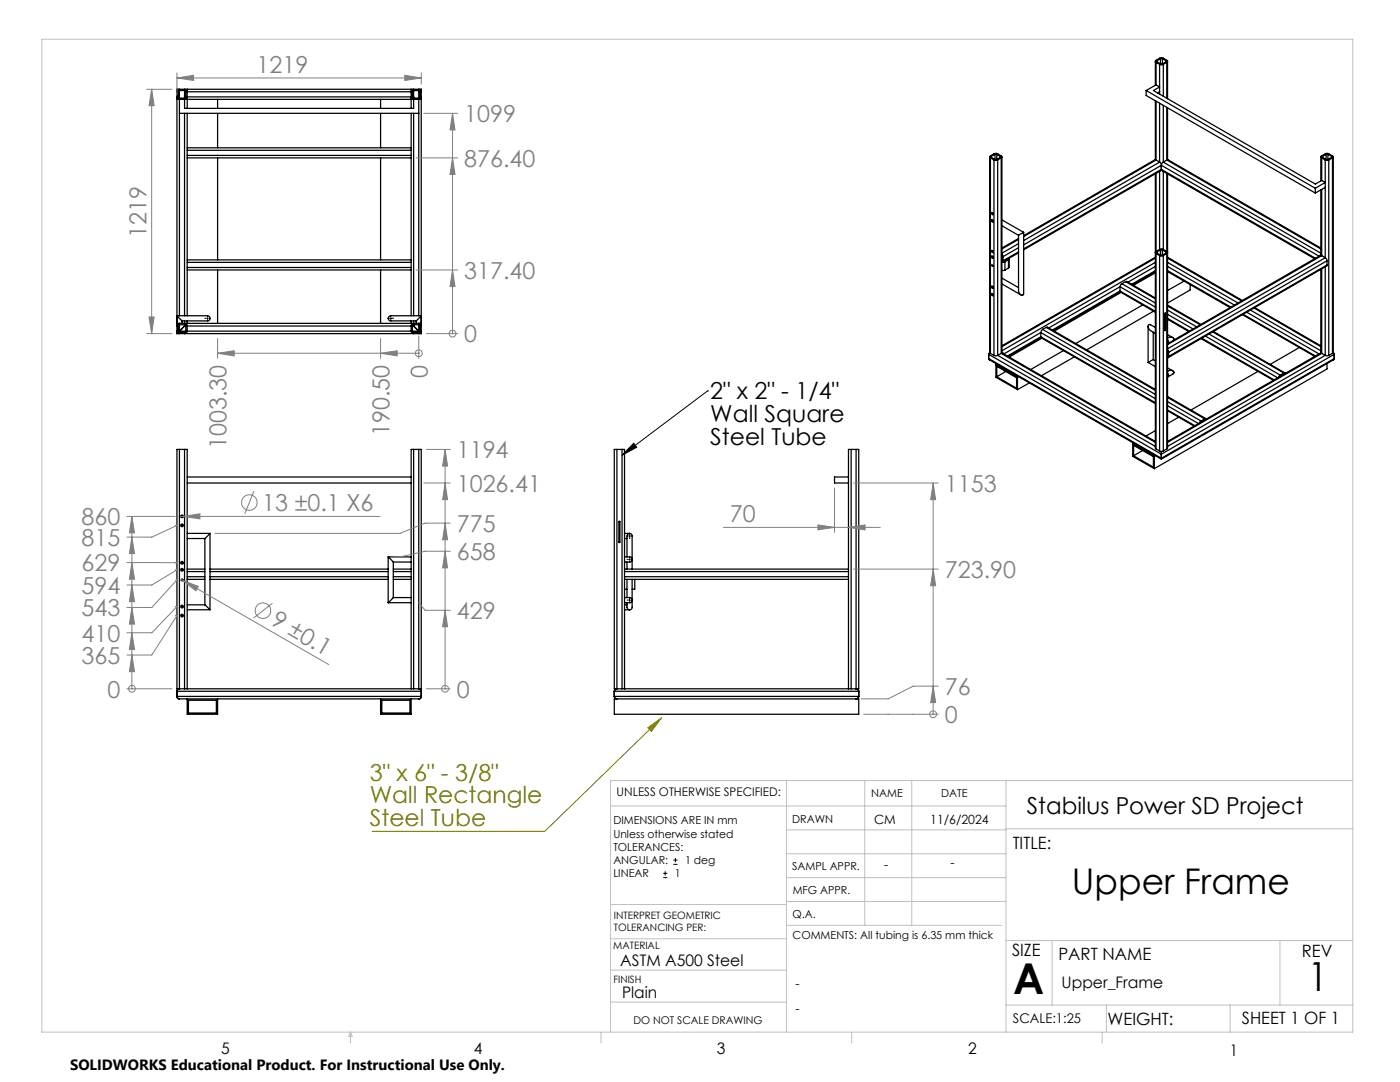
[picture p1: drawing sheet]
<svg xmlns="http://www.w3.org/2000/svg" width="279mm" height="216mm" viewBox="0 0 279 216" stroke-linecap="round" stroke-linejoin="round" font-family="sans-serif">
<g fill="none" stroke="#000" stroke-width=".25">
<path d="M35.3 17.8l.2 .2zM35.3 19.3l.2 .4 .3 .1M35.3 19.8h.5M35.3 17.8v48.8M35.3 17.8h48.8M35.6 18.1l.2 .2M35.8 17.8l-.3 .1-.2 .4M35.8 18.1l-.2 .2v1.1l.2 .2M35.8 18.1v1.5M35.8 19.8v43.2M35.8 19.8h1M35.8 19.6h1"/>
<path d="M35.8 18.1h1M36.8 17.8l.4 .1 .2 .4M36.8 18.1l.3 .2M36.8 19.8h.6M36.8 18.1v1.5M36.8 19.8v1.8h45.7v-1.8M36.8 18.3h.3M37.1 19.3h-.3l.2 .2M37.1 19.3l-.3 .3M37.1 18.3v1M37.2 19.7l.2 .1zM37.4 19.3l-.2 .4-.4 .1"/>
<path d="M37.4 17.8v.5M37.4 19.3v.5M37.4 18.3v1M37.4 19.8v1.8M37.4 19.8h44.7M37.4 18.3h44.7M37.4 19.3h44.7M43.4 19.8v1.8M76 19.8v1.8M82.1 19.3l.1 .3 .3 .2M82.1 17.8v.5M82.1 19.3v.5"/>
<path d="M82.1 19.8h.4M82.1 18.3v1M82.1 19.8v1.8M82.1 19.8l.1-.1zM82.3 19.3h.2l-.1 .2M82.3 19.3l.2 .3M82.3 18.3v1M82.3 18.3h.2M82.5 18.1l-.2 .2M82.5 17.8l-.3 .2-.1 .3M82.5 18.1v1.5M82.5 19.8h1.1"/>
<path d="M82.5 19.6h1.1M82.5 18.1h1.1M83.6 17.8l.3 .1 .2 .4M83.6 18.1l.2 .1v1.2l-.2 .2M83.6 19.8h.5M83.6 18.1v1.5M83.6 19.8v43.2M83.7 18.1l-.1 .2M84 17.9l-.1 .1zM84.1 19.3l-.2 .4-.3 .1M84.1 17.8v48.8M228.7 18.1l33.8 19.5"/>
<path d="M228.7 18.1v.9l33.8 19.5M230.6 12.2v4.8M230.7 12.5l-.1-.4 1-.6h.4l.9 .6 .1 .2-.1 .2M230.7 12.5v4.4M230.7 16.9l.7 .5-1.2 .7 32.3 18.6 1.3-.7M230.7 16.9l-2 1.2M230.7 12.5l.7 .3M230.9 12.1v.2M230.9 12.3l.7 .4M231.4 12.8l.3 .1 .5-.1M231.4 12.8v6M231.4 18.3l-.4 .3"/>
<path d="M231.6 12.7h.4M231.6 11.7h.4M231.6 11.7l-.7 .4M231.6 11.7v1M232 11.7l.7 .4M232 11.7v1M232.2 12.8v6.4M232.7 12.1v.2M232.7 12.3l-.7 .4M232.9 12.5v7.1M232.9 12.5l-.7 .3M233 12.2v7.5"/>
<path d="M35.8 22.6h47.8M36.8 22.6v40.4M37.4 22.6v40.4M37.4 29.5h44.7M37.4 30h44.7M37.4 31h44.7M37.4 31.5h44.7M43.4 22.6v6.9M43.4 31.5v20.4M76 22.6v6.9M76 31.5v20.4M82.1 22.6v40.4"/>
<path d="M82.5 22.6v40.4M197.5 31.3v39.1l.2 .1M197.7 31.5l-.2-.1 .1-.2 1.1-.6 1.2 .6 .1 .2-.2 .1M197.7 31.5l.7 .4M197.7 31.5v39M197.8 31.2v.2M197.8 31.4l.8 .4M198.4 31.9h.7M198.4 31.9v39M198.6 31.8h.3M198.6 30.8h.3M198.6 30.8l-.8 .4"/>
<path d="M198.6 30.8v1M198.9 30.8v1M198.9 30.8l.7 .4M199.1 31.9v39M199.6 31.2v.2M199.6 31.4l-.7 .4M199.8 31.5l-.7 .4M199.8 31.5v39M200 31.3v39.1l-.2 .1M230.6 34.7v54.8l.1 .1M230.6 20.1v11.8M230.7 31.9h-.2l-26.2 15.1"/>
<path d="M230.7 20.2v11.7M230.7 34.6v15.6M230.7 31.9l.7 .4M230.7 31.9l-26.4 15.3M231.4 32.3l.3 .3 .1 .4M231.4 20.6v11.7M231.4 34.2v15.6M231.4 32.3l-27.1 15.7M231.8 33.8l-.1 .2-27.4 15.8M231.8 33.8l.1 .2 30.5 17.6M231.8 33v.8M231.8 33l-27.5 15.9"/>
<path d="M231.8 33.8l-27.5 15.9M231.8 33l31.4 18.1M231.8 33.8l30.7 17.7M232.2 32.3l-.3 .3-.1 .4M232.2 21v11.3M232.2 34.2v15.6M232.2 32.3l31.4 18.2M232.9 31.9h.2l30.5 17.6M232.9 21.4v10.5M232.9 34.6v15.6M232.9 31.9l-.7 .4M232.9 31.9l30.7 17.8"/>
<path d="M233 34.7v54.8l-.1 .1M233 21.5v10.4M262.5 37.6v.9M263.6 31.3v4.8M263.6 37.9v13.1M263.8 31.5l-.2-.1 .1-.2 1.1-.6 1.2 .6 .1 .2-.2 .1M263.8 31.5l.7 .4M263.8 36l.7 .4-2 1.2M263.8 31.5v4.5M263.8 37.8v13.2M263.9 31.2v.2M263.9 31.4l.8 .4"/>
<path d="M264.5 31.9h.7M264.5 31.9v19.5M264.5 37.4l-2 1.1M264.7 31.8h.3M264.7 30.8h.3M264.7 30.8l-.8 .4M264.7 30.8v1M265 30.8l.7 .4M265 30.8v1M265.2 31.9v39M265.7 31.2v.2M265.7 31.4l-.7 .4"/>
<path d="M265.9 31.5l-.7 .4M265.9 31.5v39M266.1 31.3v39.1l-.2 .1M37.4 51.9h44.7M37.4 52.4h44.7M37.4 53.4h44.7M37.4 53.9h44.7M43.4 53.9v10.6M76 53.9v10.6M197.9 57.1a.22 .22 0 0 1 .3 .1 .22 .22 0 0 1-.2 .3l-.2-.2zM197.9 43.9a.22 .22 0 0 1 .3 .1 .22 .22 0 0 1-.2 .3l-.2-.3zM197.9 51.1a.22 .22 0 0 1 .3 .1 .22 .22 0 0 1-.2 .3l-.2-.2z"/>
<path d="M198 42.4l.2 .3M198 43.9l.2 .3M198 50l.2 .3M198 51.1l.2 .3M198 57.1l.2 .3M198 58.6l.2 .3M200 50.7l.2 .5M200 52h.1M200 51v.1M200 43.9l4.3 2.5M200 45l3.3 2M200 56.7l3.8 2.1"/>
<path d="M200 55.5l3.3 1.9M200 51.1h.1M200.2 52l-.2 .3 .6-.1M200.2 51.2v.8M200.3 52.1l-.1 .1M200.3 52.1h.1M200.6 53.9h-.6M200.6 52.2v1.7M201.1 51.8l-.8 .3M201.1 51.7v.1M201.2 51.6l-.1 .2M201.3 51.8l-.7 .4"/>
<path d="M201.3 51.8v1.7M201.3 53.5l-.7 .4M201.4 51.5l-.1 .3M201.4 51.6v1.7l-.1 .2M203.3 50.4l-3.2 1.9M203.3 47.6l-3.3 1.9M203.3 49.4l-3.1 1.8M203.3 48.6l-3.3 1.9M203.3 50.3l-3.1 1.7M203.3 47.8l-3.3 1.9M204.3 46.4l-1 .6M204.3 46.4v12.2a.41 .41 0 0 1-.4 .3 .41 .41 0 0 1-.4-.3l-.2-.5v-11.1"/>
<path d="M223.5 58.1l.1 .2 7 4M223.5 57.2v.9M223.5 57.2l-14.2 8.2M223.5 58.1l-13.5 7.8M223.5 57.2l7.1 4.1M223.5 58.1l7.1 4M223.6 58.2l-13.4 7.7M223.7 58.3l-13.3 7.8M223.9 56.6l-.2 .2-.2 .4M223.9 56.6l6.7 3.9M224.6 56.2h.3l5.7 3.3M224.6 56.2l-.7 .4"/>
<path d="M224.6 56.2l6 3.4M230.6 51.3l-30.6 17.7M230.6 54.2l-4.6 2.6M230.6 59.4h-.1M230.6 54.4l-4.4 2.5M230.6 51.5l-30.6 17.7M230.6 52.4l-30.6 17.6M230.6 53.2l-5.5 3.1M230.6 54l-4.8 2.7M230.7 50.2l-.1 .1 .1 .3M230.7 50.6l.7 .4M230.7 50.6v39"/>
<path d="M230.9 50.3v.2M230.9 50.5l.7 .4M231.4 51h.8M231.4 49.8l.3-.1 .5 .1M231.4 49.8l-.7 .4M231.4 51v39M231.6 50.9h.4M231.6 49.9h.4M231.6 49.9l-.7 .4M231.6 49.9v1M232 49.9l.7 .4M232 49.9v1"/>
<path d="M232.2 49.8l.7 .4M232.2 51v39M232.7 50.3v.2M232.7 50.5l-.7 .4M232.9 50.2l.1 .1-.1 .3M232.9 50.6l-.7 .4M232.9 50.6v39M233 51.3l15 8.7M233 54.2l12.5 7.2M233 52.4l14.1 8.1M233 51.5l14.8 8.5M233 53.2l13.4 7.7"/>
<path d="M233 54l12.6 7.3M236.3 56.1l-3.3 1.9M237.5 56.8v1.1l-4.5 2.6M263.6 53.8v16.5l.2 .2M263.6 50.7l-.2 .3M263.8 51h-.3l-29.3 16.9M263.8 53.7v16.8M263.8 51l.7 .4M263.8 51l-30.8 17.8M264.5 51.4l.2 .2 .1 .4M264.5 53.3v17.6M264.5 51.4l-31.5 18.2"/>
<path d="M264.8 52.9v.2l-31.7 18.3M264.8 52v.9M264.8 52l-31.6 18.3M264.8 52.9l-31.6 18.2M35.3 63h6.1a.51 .51 0 0 1 .5 .5 .51 .51 0 0 1-.5 .5h-5.1zM35.3 64.5h.5M35.3 66.1l.1 .3 .4 .2M35.3 66.6h48.8M35.5 66.4l-.2 .2zM35.8 64.5l-.4 .2-.1 .4M35.8 64.8l-.2 .2v1.2l1.3 .1 .2-.2M35.8 66.1l-.2 .2"/>
<path d="M35.8 64.8v1.3M35.8 64.5h1M35.8 64.8h1M35.8 66.1h1.3M36.3 64v.5M36.8 64.5l.4 .2 .2 .4M36.8 64.8l.3 .3M36.8 64.5h.6M36.8 64v.5M36.8 64.8v.3M36.8 65.1l-1 1M36.8 65.1h.3"/>
<path d="M37 64.9l-.2 .2M37.1 65.1v1M37.4 66.1l-.2 .4-.4 .1M37.4 64.5l-.2 .2M37.4 64v.5M37.4 65.1v1M37.4 64.5h44.7M37.4 65.1h44.7M37.4 66.1h44.7M77.6 63.2l.3-.2h6.2l-1 1h-5.1a.51 .51 0 0 1-.5-.3 .51 .51 0 0 1 .1-.5zM82.1 64.5l.1 .2M82.1 66.1l.1 .3 .3 .2"/>
<path d="M82.1 64.5h.4M82.1 64v.5M82.1 65.1v1M82.3 65.1v1M82.3 65.1h.2M82.3 66.1h1.3M82.4 64.9l.1 .2M82.5 64.5l-.3 .2-.1 .4M82.5 64.8l-.2 .3M82.5 64v.5M82.5 64.8v.3M82.5 64.5h1.1"/>
<path d="M82.5 64.8h1.1M82.5 65.1l1.1 1M83.1 64v.5M83.6 64.5h.5M83.6 66.1l.1 .2M83.6 64.8l.2 .1v1.3l-1.3 .1-.2-.2M83.6 64.5l.4 .3 .1 .3M83.6 64.8v1.3M83.9 66.4l.2 .2zM84.1 66.1l-.1 .2-.4 .3M197.3 71.5l.2 .3 34.3 19.8M197.3 70.7l34.5 19.9"/>
<path d="M197.3 71.5l34.5 19.9M197.3 70.7v.8M197.5 70.4l-.2 .3M197.7 70.5l.7 .4M198.4 70.9l.3 .1 .4-.1M198.8 72.8l4.3 2.5M198.8 72.8v2.5l4.3 2.5M198.9 73.1l4 2.3v2.1l-4-2.3zM199 72.7l-.2 .1M199.1 70.9l31.5 18.2M199.8 70.5l-.7 .4M199.8 70.5l30.8 17.8"/>
<path d="M200 70.4h.1M200 70.4l30.6 17.7M200.7 74.1l-1.8 1.1M203.1 75.3v2.5M203.3 75.1l-.2 .2M205.4 76.4l-2.3 1.4M207.7 67.2l.1 .2 22.8 13.1M207.7 66.4v.8M207.7 66.4l-7.4 4.2M207.7 67.2l-6.7 3.8M207.7 66.4l22.9 13.2M207.7 67.2l22.9 13.2"/>
<path d="M207.8 67.3l-6.6 3.8M207.9 67.5l-6.5 3.8M208.1 65.7l-.4 .7M208.1 65.7l22.5 13M208.8 65.3h.3l21.5 12.4M208.8 65.3l-.7 .4M208.8 65.3l21.8 12.6M212.2 70l-6.5 3.7M214.4 71.2l-6.5 3.8M228 60.9l-13.3 7.6M229.1 65.1v7.2M229.1 72.3l1.5 .9"/>
<path d="M230.2 71.8l-1.1 .5M230.2 66.3v5.5M230.2 71.8l.4 .2M230.2 62.1l-13.3 7.7M230.6 65.3l-1-.5a.41 .41 0 0 0-.5 .2 .41 .41 0 0 0 .1 .5l.2 .4 1.2 .6M232.4 65.8h.2M232.5 62.5h.1M232.6 62.5h-.2l.1 3.5 .1-.2M232.6 62.5v3.3M233 67.8l.2 .4v.2l-.2 .1M233 67.4a.78 .78 0 0 1 1.3 .4l-1.3 .8M233 74.4l.2 .4v.3l-.2 .1"/>
<path d="M233 74a.78 .78 0 0 1 1.3 .4l-1.2 .8M233 69.8l.2 .5M233 70.1v.1M233 66.8l1.1 .6M233 73.4l1.1 .6M233 79.1l7.7 4.4M233 63.7l4.2 2.4M233 60.9l6.7 3.8M233 79.3l7.4 4.3M233 70.2h.1M233 61.9l5.8 3.3M233 62.7l5.1 3"/>
<path d="M233 63.5l4.4 2.6M233 61.1l6.5 3.7M233 71v.1M233 70.2v.8M233 71h.1M233.2 71.1l-.2 .3M233.2 70.3v.8M239.7 67.6l14.4 8.3M239.9 67.5l14.4 8.3M240.6 67.1l14.4 8.3M241.3 66.6l14.2 8.3M242 66.2l14.2 8.2"/>
<path d="M242.1 66.1l14.4 8.3M248 62.8l14.4 8.3M248.1 62.7l14.4 8.3M248.8 62.3l14.4 8.3M249.6 61.9l14 8.1M250.3 61.5l13.3 7.7M250.4 61.4l13.2 7.6M251 74.1l-13.3 7.7M255.5 74.9l-.3 .4M255.5 75.1l-.1 .1M255.5 75.1h.1M256.2 74.4l.3 .1"/>
<path d="M256.2 74.4l-.7 .5M256.2 74.6l-.7 .5M256.2 74.6l.1 .1M256.3 74.6h-.1M259.3 69.4l-5.8 3.3M263.6 70.4l-30.6 17.7M263.8 70.5l.7 .4M263.8 70.5l-30.8 17.8M264.5 70.9l.3 .1 .4-.1M264.5 70.9l-31.5 18.2M264.8 72.5v1.1l-34.4 19.9M265.9 70.5l-.7 .4"/>
<path d="M266.1 70.4l.2 .3M266.3 71.5l-.2 .3-34.3 19.8M266.3 70.7l-34.5 19.9M266.3 70.7v.8M266.3 71.5l-34.5 19.9M35.8 89.7h-.5v47.7h.5M35.8 89.7v47.7M35.8 89.7h1M36.8 89.7h.6v47.7M36.8 89.7v47.7M37.4 95.2h44.7M37.4 96.4h44.7"/>
<path d="M82.5 89.7h-.4v47.7M82.5 89.7h1.1M82.5 89.7v47.7M83.6 89.7h.5v47.7h-.5M83.6 89.7v47.7M123.1 89.7h-.5v47.7h.5M123.1 89.7h1M123.1 89.7v47.7M124.1 89.7h.5v21.4M124.1 89.7v47.7M169.3 95.2h-2.8v1.2h2.8M169.9 89.7h-.6v23.9"/>
<path d="M169.9 89.7h1M169.9 89.7v47.7M170.9 89.7h.5v47.7h-.5M170.9 89.7v47.7M226.1 88.5v2.6l4.3 2.4M226.1 88.5l4.3 2.6M226.2 88.9l4 2.2v2.1l-4-2.3zM226.3 88.4l-.2 .1M228 89.9l-1.8 1M230.4 91.1v2.4M230.6 90.9l-.2 .2M230.6 85.9l-1.9 1.1"/>
<path d="M230.7 89.6l.7 .4M231.4 90l.3 .1 .5-.1M231.8 90.1v.5M231.8 91.4v.2M231.8 90.6v.8M232.9 89.6l-.7 .4M233 82l5.3 3M233 80.2l6.7 3.8M233 81l6.2 3.5M233 81.8l5.5 3.1M235.2 83.3l-2.2 1.2M239.7 84l-.3 .4"/>
<path d="M239.7 84.2l-.1 .1M239.7 84.2h.1M240.4 83.6h.3M240.4 83.6l-.7 .4M240.4 83.8l-.7 .4M240.4 83.8h.1M240.5 83.7l-.1 .1M37.4 106.4h4.5M37.4 107.5h3.5M37.4 115.6h3.5M37.4 113.6h3.5M37.4 115.1h3.5"/>
<path d="M37.4 114.1h3.5M40.9 107.5v13.2M41.9 106.4l-1 1.1M41.9 106.4v15.3M41.9 115.6h35.6M41.9 113.6h35.6M41.9 115.1h35.6M41.9 114.1h35.6M77.5 111.1l1 1M77.5 111.1v9.2M77.5 111.1h4.6M78.5 119.2l-1 1.1"/>
<path d="M78.5 112.1v7.1M78.5 112.1h3.6M78.5 119.2h3.6M78.5 115.6h3.6M78.5 113.6h3.6M78.5 115.1h3.6M78.5 114.1h3.6M123.6 104l.1 .1-.1 4.2-.1-.1zM124.6 117.6h.5M124.6 111.1h1.1a.51 .51 0 0 1 .5 .5 .51 .51 0 0 1-.5 .5h-1.1M124.6 111.1v1M124.6 119.2v1.1"/>
<path d="M124.6 119.2h1.1a.51 .51 0 0 1 .5 .6 .51 .51 0 0 1-.5 .5h-1.1M124.6 113.6v.5M124.6 115.1v.5M124.6 106.4h1.1M124.6 107.5h.5M124.6 115.6h44.7M124.6 113.6h44.7M124.6 115.1h44.7M124.6 114.1h44.7M124.6 112.1v1.5M124.6 114.1v1M124.6 115.6v3.6"/>
<path d="M125.1 112.1v1.5M125.1 115.6v3.6M125.7 106.4l-.4 .2-.2 .4v4.1M125.7 106.4l.3 .2 .2 .2v6.8M126.2 115.6v5.7l-.3 .3-.2 .1M126.7 115.6v2h-.5M169.3 113.6v.5M169.3 115.1v.5M169.3 114.1v1M169.3 115.6v21.8M35.3 139l.1 .2 .3 .3h48l.2-.2 .2-.3M35.3 137.9v1.1"/>
<path d="M35.3 137.9h48.8M35.3 139h48.8M35.8 137.4l-.4 .3-.1 .2M35.8 137.4h1M36.8 137.4h.6M37.4 121.7h4.5M37.4 120.7h3.5M37.4 139.5v3h6v-3M37.4 137.4h44.7M37.6 139.7h5.6v2.6h-5.6zM40.9 120.7l1 1M76 139.5v3h6.1v-3"/>
<path d="M76.2 139.7h5.6v2.6h-5.6zM77.5 120.3h4.6M82.1 137.4h.4M82.5 137.4h1.1M83.6 137.4l.3 .1 .2 .4M84.1 137.9v1.1M122.6 139l.2 .3 .3 .2M122.6 139.5h48.8v3h-48.8zM122.6 137.9h48.8M122.6 139h48.8M122.6 137.9v1.1M123.1 137.4l-.3 .1-.2 .4"/>
<path d="M123.1 137.4h1M124.1 137.4h.5M124.6 121.7h1.1M124.6 120.7h.5M124.6 137.4h44.7M124.6 120.3v17.1M125.1 120.3l.1 1 .1 .3 .4 .1M169.3 137.4h.6M169.9 137.4h1M170.9 137.4l.3 .1 .2 .4M171.4 139l-.2 .3-.3 .2M171.4 137.9v1.1"/>
<circle cx="198" cy="58.8" r=".2"/>
<circle cx="198" cy="50.1" r=".2"/>
<circle cx="198" cy="42.6" r=".2"/>
<circle cx="198.1" cy="53" r=".13"/>
<circle cx="36.3" cy="103" r=".26"/>
<circle cx="36.3" cy="113.7" r=".26"/>
<circle cx="36.3" cy="112.3" r=".26"/>
<circle cx="36.3" cy="104.8" r=".26"/>
<circle cx="36.3" cy="115.7" r=".18"/>
<circle cx="36.3" cy="121" r=".26"/>
<circle cx="36.3" cy="122.8" r=".26"/>
</g>
<g fill="none" stroke="#808080" stroke-width=".2">
<path d="M29.2 17.8h5.1M30.3 17.8l.5 3.3h-1.1zM30.3 17.8v48.8M35.3 15.6l3.3-.6v1.1zM35.3 14.5v4.3M35.3 15.6h48.8M80.8 15l3.3 .6-3.3 .5zM84.1 14.5v2.3M83 31.5h8.3M84.6 22.6h6.7M90.3 22.6l.5 3.3h-1zM90.3 31.5l.5 3.3h-1z"/>
<path d="M90.3 22.6v44M83 53.9h8.3M90.3 53.9l.5 3.3h-1zM29.2 66.6h5.1M29.7 63.3h1.1l-.5 3.3zM43.4 70.5l3.3-.5v1zM43.4 70.5h40.2M43.4 67.6v3.9M76 70.5l3.3-.5v1zM76 67.6v3.9M83.6 70.5h.1M83.6 67.1v4.4"/>
<path d="M85.1 66.6h6.2M90.3 66.6h.1M50.7 98l-1.8 4.5M84.6 96.4h5.3M85.1 89.7h4.8M88.8 89.7l.5 3.3h-1zM88.8 96.4l.5 3.3h-1zM88.8 89.7v47.7M166.5 97.4v8.8M170.4 96.4h16.9M186.2 96.4l.5 3.3h-1zM186.2 96.4v46.1"/>
<path d="M25.3 103h9.7M25.3 112.3h10h-.3M26.3 116.7l.5 3.4h-1zM26.3 112.3l.5 3.3h-1zM26.3 107.2l.5 3.3h-1zM26.3 103l.5 3.3h-1zM26.3 103v34.4M35 113.7h.3l-5 3h-5M35 104.8h.3l-5 2.4h-5M35.1 115.7h.2l-5 5.5h-5M36.1 103h39.7M36.2 115.6l.3 .2"/>
<path d="M36.5 115.8l3.1 1.2-.5 .9zM36.5 115.8l29.1 16.8M36.6 103l3.3-.5v1zM88.8 110l.5 3.3h-1zM88.8 104.4l.5 3.3h-1zM89.9 110h-5.1l-5 1.1h-1.3M89.9 104.4h-5.1l-5 2h-36.9M144.4 105.2h31.3M163.2 104.7l3.3 .5-3.3 .5zM169.3 105.2l3.3-.5v1zM170.4 113.6h16.9M186.2 113.6l.5 3.3h-1z"/>
<path d="M25.3 137.4h9M26.3 130.7l.5 3.3h-1zM26.3 126.3l.5 3.3h-1zM26.3 121.2l.5 3.3h-1zM26.3 137.4h.1M35 122.8h.3l-5 7.9h-5M35 121h.3l-5 5.3h-5M54.4 120.4l-3.8 2.9M83.6 120.3l1.2 1.5h5.1M85.1 137.4h4.8M88.8 121.8l.5 3.3h-1zM88.8 137.4h.1"/>
<path d="M186.2 136.9l.5 3.3h-1zM187.3 136.9h-5.1l-5 2.6h-5.3M172.4 142.5h14.9M186.2 142.5h.1"/>
<circle cx="83.6" cy="70.5" r=".68"/>
<circle cx="90.3" cy="66.6" r=".69"/>
<circle cx="49.8" cy="100.3" r="1.56"/>
<circle cx="26.3" cy="137.4" r=".68"/>
<circle cx="52.5" cy="121.9" r="1.55"/>
<circle cx="88.8" cy="137.4" r=".68"/>
<circle cx="186.2" cy="142.5" r=".68"/>
</g>
<g fill="none" stroke="#000" stroke-width=".2">
<path d="M41.3 63.5h.2M41.4 63.4v.2M77.9 63.5h.2M78 63.4v.2M141.2 78h.1M141.2 78l-17.1 12.8M126.5 88.4l.6 .9-3 1.5zM36.2 104.8h.2M36.2 103h.2M36.2 113.7h.2M36.2 112.3h.2M36.2 115.7h.2"/>
<path d="M36.3 102.9v.3M36.3 104.7v.3M36.3 112.2v.2M36.3 113.6v.2M36.3 115.6v.2M125.6 119.8h.2M125.6 111.6h.2M125.6 107h.2M125.7 106.9v.2M125.7 111.5v.2M125.7 119.7v.2M36.2 122.8h.2"/>
<path d="M36.2 121h.2M36.3 120.9v.2M36.3 122.7v.2M132.4 175.1h.8M132.4 174.3h.8M132.8 173.8v.9M134.4 172.5h.8M134.4 171.6h.8M134.8 171.2v.8"/>
</g>
<path d="M129.3 145.2l2.7-1.9-2 2.6zM132 143.3l-23.3 22.6h-34.4" fill="none" stroke="#808000" stroke-width=".2"/>
<g fill="none" stroke="#000" stroke-width=".2" stroke-dasharray="15.2 1.3 1.3 1.3" stroke-linecap="butt">
<path d="M41.2 63.5h-.4M41.4 63.3v-.4M41.4 63.7v.4M41.6 63.5h.4M77.8 63.5h-.4M78 63.3v-.4M78 63.7v.4M78.2 63.5h.4M36.1 104.8h-.1M36.1 103h-.1M36.1 113.7h-.1M36.1 112.3h-.1"/>
<path d="M36.3 104.6v-.1M36.3 105v.2M36.3 102.8v-.1M36.3 103.2v.2M36.3 113.5v-.2M36.3 113.9v.1M36.3 112.1v-.2M36.3 112.5v.1M36.3 115.5v-.1M36.3 115.9v.1M36.5 104.8h.2M36.5 103h.2"/>
<path d="M36.5 113.7h.2M36.5 112.3h.2M36.5 115.7h.1M125.5 119.7h-.4M125.5 111.6h-.4M125.5 106.9h-.4M125.7 119.5v-.4M125.7 119.9v.4M125.7 111.4v-.4M125.7 111.8v.4M125.7 106.7v-.4M125.7 107.1v.4"/>
<path d="M125.9 119.7h.4M125.9 111.6h.4M125.9 106.9h.4M36.1 122.8h-.1M36.1 121h-.1M36.3 122.6v-.1M36.3 123v.2M36.3 120.8v-.1M36.3 121.2v.2M36.5 122.8h.2M36.5 121h.2"/>
</g>
<g fill="none" stroke="#c0c0c0" stroke-width=".2">
<path d="M8.4 7.8h261.6v198.2h-261.6zM157 155.8v50.2M172.6 155.8v28.8M182 155.8v28.8M200.8 155.8v50.2M270 155.8h-148.2v50.2M121.8 160.8h79M157 170.4h43.8M157 165.6h43.8M157 175.1h43.8M157 179.9h43.8M200.8 165.4h69.2"/>
<path d="M121.8 200h35.2M121.8 193.6h35.2M121.8 187.3h35.2M121.8 180.5h35.2M157 184.6h42.9M200.8 187.7h69.2M210 187.7v12.9M255.4 187.7v12.9M70 206v2.1M70 206l.3 .8h-.7zM119.9 206v2.1M170 206v2.1"/>
<path d="M200.8 200.6h69.2M220 206v2.1M220.8 200.6v5.4M245.5 200.6v5.4"/>
</g>
<path d="M126.5 88.4l.6 .9-3 1.5z" fill="#000"/>
<path d="M129.3 145.2l2.7-1.9-2 2.6z" fill="#808000"/>
<g fill="#808080">
<path d="M36.6 103l3.3-.5v1z"/>
<path d="M36.5 115.8l3.1 1.2-.5 .9z"/>
<path d="M35.3 15.6l3.3-.6v1.1zM80.8 15l3.3 .6-3.3 .5z"/>
<path d="M163.2 104.7l3.3 .5-3.3 .5zM169.3 105.2l3.3-.5v1z"/>
<path d="M30.3 17.8l.5 3.3h-1.1zM29.7 63.3h1.1l-.5 3.3z"/>
<path d="M26.3 130.7l.5 3.3h-1zM26.3 126.3l.5 3.3h-1zM26.3 121.2l.5 3.3h-1zM26.3 116.7l.5 3.4h-1zM26.3 112.3l.5 3.3h-1zM26.3 107.2l.5 3.3h-1zM26.3 103l.5 3.3h-1zM88.8 121.8l.5 3.3h-1zM88.8 89.7l.5 3.3h-1zM88.8 110l.5 3.3h-1zM88.8 104.4l.5 3.3h-1zM88.8 96.4l.5 3.3h-1zM186.2 136.9l.5 3.3h-1zM186.2 96.4l.5 3.3h-1zM186.2 113.6l.5 3.3h-1zM90.3 22.6l.5 3.3h-1zM90.3 53.9l.5 3.3h-1zM90.3 31.5l.5 3.3h-1z"/>
<path d="M76 70.5l3.3-.5v1zM43.4 70.5l3.3-.5v1z"/>
</g>
<text font-size="8.5" x="202.2" y="198.3">A</text>
<text font-size="8" x="261" y="197.8">1</text>
<text font-size="7.1" x="213.9" y="178.4">Upper Frame</text>
<g font-size="4.7" fill="#808080">
<text x="51.2" y="14.5">1219</text>
<text x="92.6" y="24.4">1099</text>
<text x="92.6" y="33.3">876.40</text>
<text x="29.3" y="47.5" transform="rotate(-90 29.3 47.5)">1219</text>
<text x="92.6" y="55.6">317.40</text>
<text x="92.6" y="68.3">0</text>
<text x="85.4" y="75.4" transform="rotate(-90 85.4 75.4)">0</text>
<text x="45.2" y="89.6" transform="rotate(-90 45.2 89.6)">1003.30</text>
<text x="77.7" y="87" transform="rotate(-90 77.7 87)">190.50</text>
<text x="91.2" y="91.4">1194</text>
<text x="52.3" y="102">13 ±0.1 X6</text>
<text x="91.2" y="98.1">1026.41</text>
<text x="188.6" y="98.1">1153</text>
<text x="16.3" y="104.8">860</text>
<text x="91.2" y="106.1">775</text>
<text x="145.7" y="104.2">70</text>
<text x="16.3" y="108.9">815</text>
<text x="91.2" y="111.8">658</text>
<text x="16.3" y="118.5">594</text>
<text x="16.3" y="114">629</text>
<text x="188.6" y="115.3">723.90</text>
<text x="16.3" y="123">543</text>
<text x="53.9" y="124.6" transform="rotate(30 53.9 124.6)">9 ±0.1</text>
<text x="91.2" y="123.5">429</text>
<text x="16.3" y="128">410</text>
<text x="16.3" y="132.5">365</text>
<text x="21.5" y="139.2">0</text>
<text x="91.2" y="139.2">0</text>
<text x="188.6" y="138.7">76</text>
<text x="188.6" y="144.3">0</text>
</g>
<g font-size="4.7">
<text x="141.7" y="79.7">2&quot; x 2&quot; - 1/4&quot;</text>
<text x="141.7" y="84.2">Wall Square</text>
<text x="141.7" y="88.7">Steel Tube</text>
<text x="204.9" y="162.3">Stabilus Power SD Project</text>
</g>
<g font-size="4.7" fill="#808000">
<text x="73.8" y="155.8">3&quot; x 6&quot; - 3/8&quot;</text>
<text x="73.8" y="160.3">Wall Rectangle</text>
<text x="73.8" y="164.8">Steel Tube</text>
</g>
<g font-size="3.4">
<text x="202.1" y="169.3">TITLE:</text>
<text x="202" y="190.8">SIZE</text>
<text x="211.2" y="191.5">PART NAME</text>
<text x="259.8" y="191">REV</text>
<text x="221" y="204.5">WEIGHT:</text>
<text x="247.8" y="204.4">SHEET 1 OF 1</text>
</g>
<g font-size="3.2">
<text x="123.8" y="192.7">ASTM A500 Steel</text>
<text x="211.9" y="197.1">Upper_Frame</text>
<text x="124.2" y="199.1">Plain</text>
<text x="44.2" y="210.4">5</text>
<text x="94.6" y="210.3">4</text>
<text x="143.1" y="210.4">3</text>
<text x="193.2" y="210.3">2</text>
<text x="245.4" y="210.6">1</text>
</g>
<text font-size="3" x="14" y="213.5">SOLIDWORKS Educational Product. For Instructional Use Only.</text>
<text font-size="2.7" x="202.1" y="204">SCALE:1:25</text>
<g font-size="2.5">
<text x="174.4" y="164.5">CM</text>
<text x="185.6" y="164.5">11/6/2024</text>
<text x="176.5" y="173.4">-</text>
<text x="189.7" y="173">-</text>
<text x="158.8" y="197.2">-</text>
<text x="158.8" y="202.2">-</text>
</g>
<text font-size="2.4" x="123.1" y="158.9">UNLESS OTHERWISE SPECIFIED:</text>
<g font-size="2.2">
<text x="173.9" y="159.1">NAME</text>
<text x="187.8" y="158.9">DATE</text>
<text x="122.4" y="164.5">DIMENSIONS ARE IN mm</text>
<text x="122.4" y="167.1">Unless otherwise stated</text>
<text x="158.1" y="164.2">DRAWN</text>
<text x="122.4" y="169.8">TOLERANCES:</text>
<text x="122.4" y="172.4">ANGULAR:</text>
<text x="136.7" y="172.4">1 deg</text>
<text x="158.1" y="173.7">SAMPL APPR.</text>
<text x="122.4" y="175.1">LINEAR</text>
<text x="134.7" y="175.1">1</text>
<text x="158.2" y="178.4">MFG APPR.</text>
<text x="158.2" y="183.2">Q.A.</text>
<text x="158.2" y="187.4">COMMENTS: All tubing is 6.35 mm thick</text>
</g>
<text font-size="2.1" x="126.4" y="204.3">DO NOT SCALE DRAWING</text>
<g font-size="2">
<text x="122.5" y="183.3">INTERPRET GEOMETRIC</text>
<text x="122.5" y="185.9">TOLERANCING PER:</text>
<text x="122.4" y="189.4">MATERIAL</text>
<text x="122.4" y="196.2">FINISH</text>
</g>
</svg>
